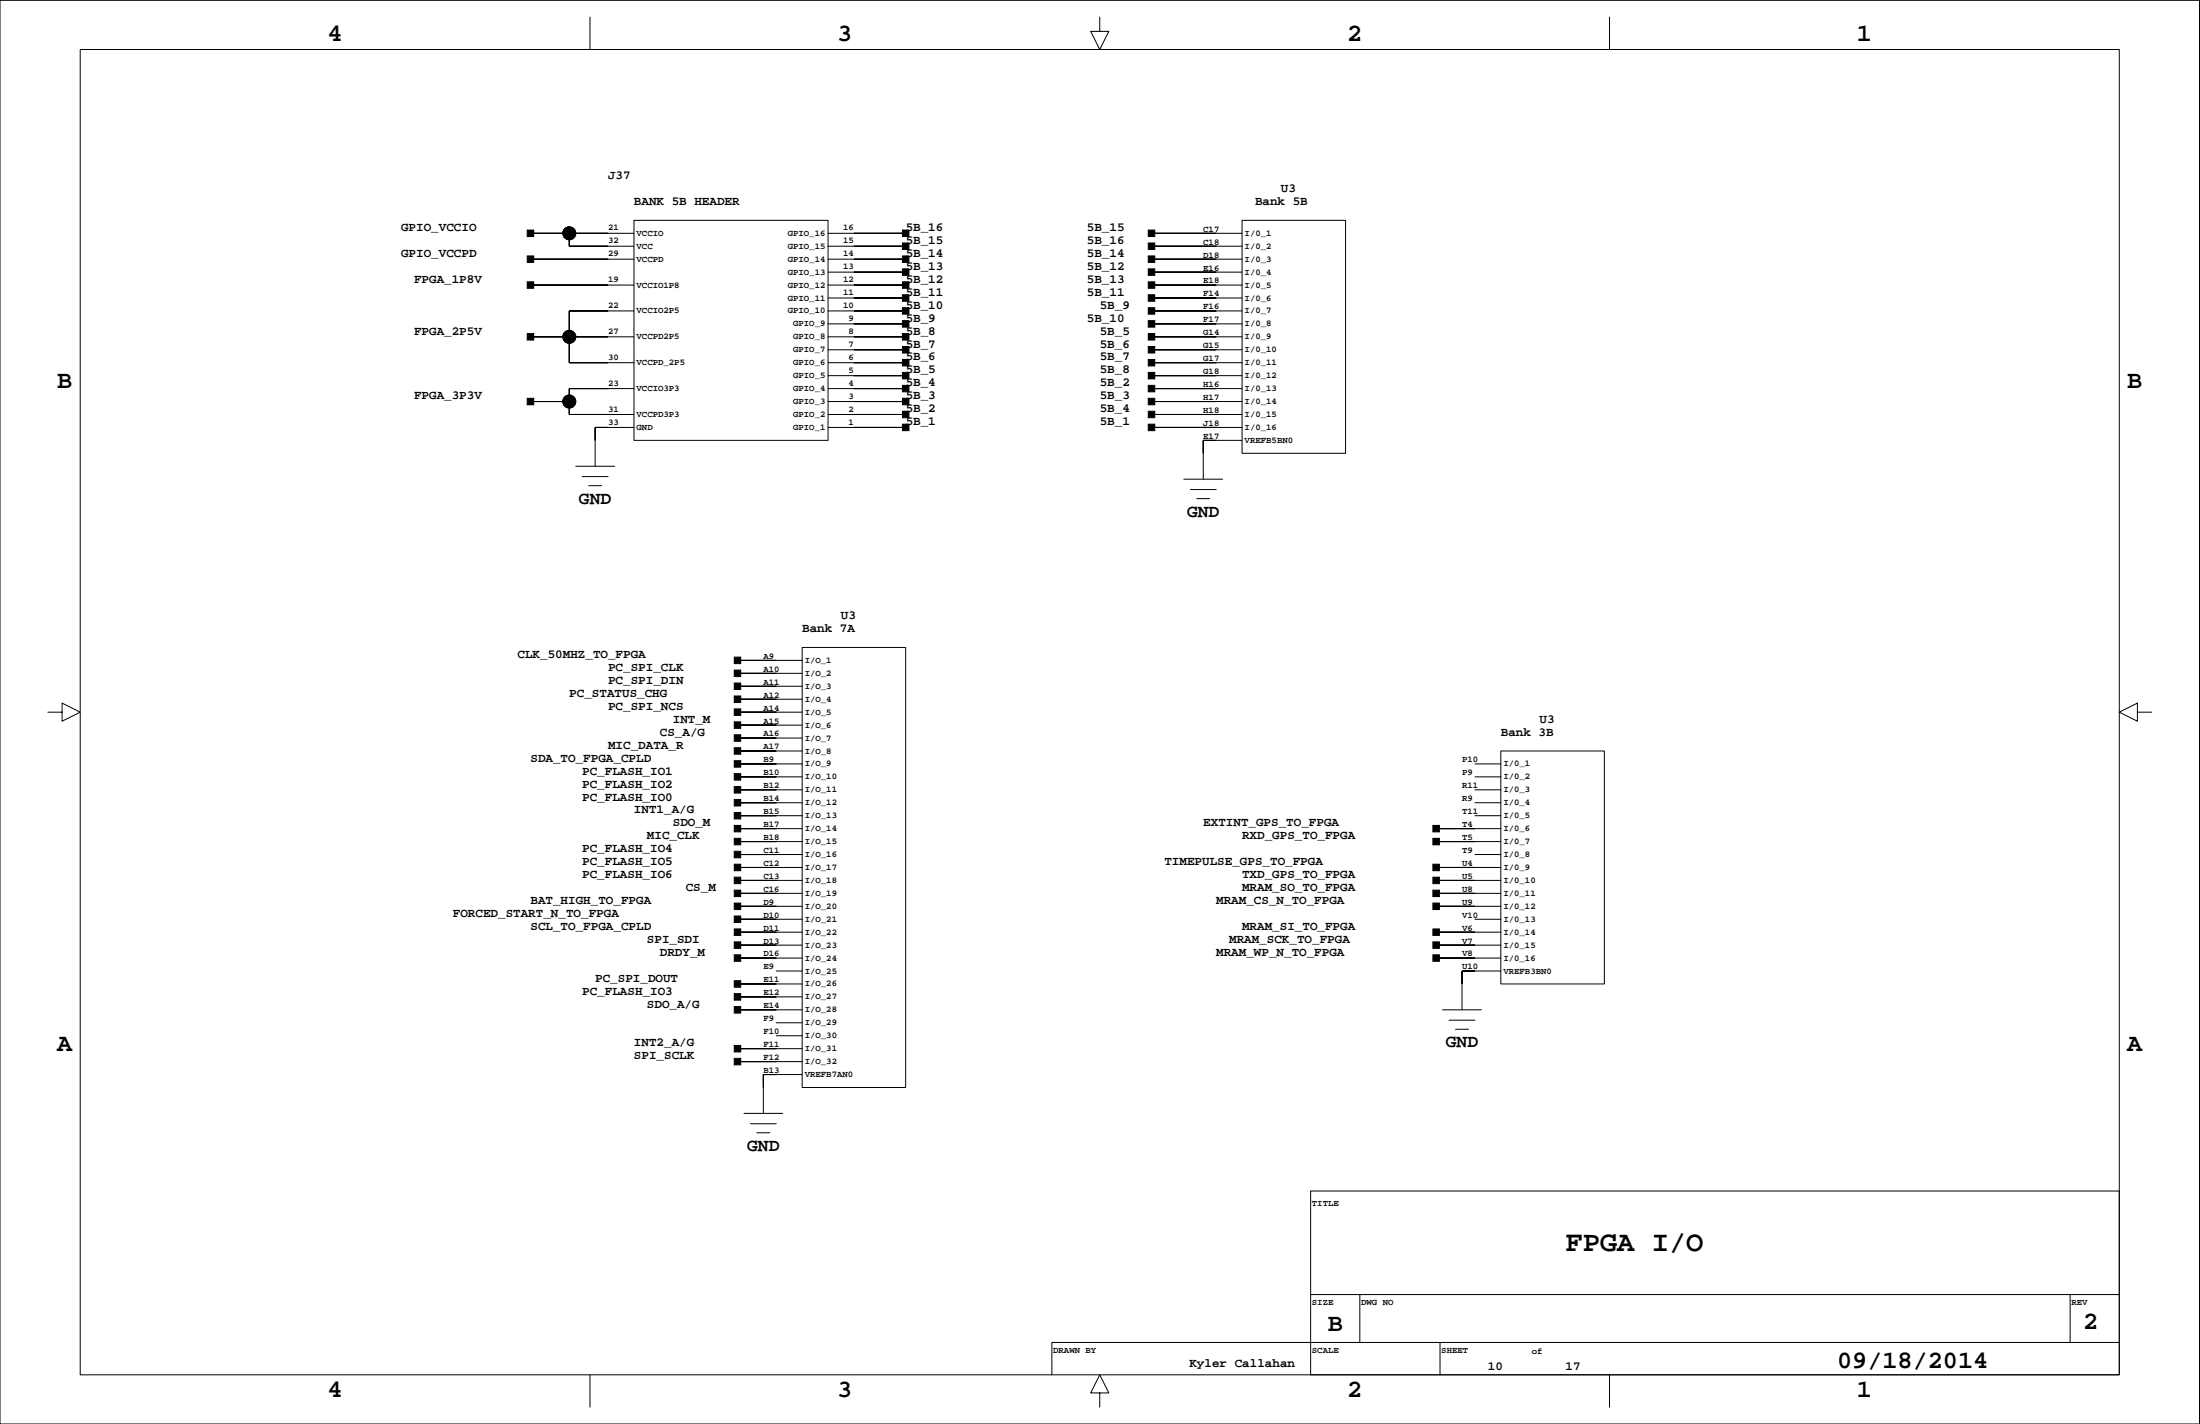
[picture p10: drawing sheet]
<svg xmlns="http://www.w3.org/2000/svg" width="432mm" height="279mm" viewBox="0 0 432 279" stroke-linecap="round" stroke-linejoin="round" font-family="sans-serif">
<g fill="none" stroke="#000" stroke-width=".2">
<path d="M0 .1h431.7v279.3h-431.7zM15.7 9.7h400.3v260.1h-400.3zM115.8 3.4v6.3M215.9 3.4v2.8h1.7l-1.7 3.5-1.8-3.5h1.8M315.9 3.4v6.3M104.1 45.8h20.3M104.1 50.9h20.3M104.1 55.9h20.3M111.7 45.8v2.5h12.7M124.4 43.2h38.1v43.2h-38.1zM162.5 45.8h15.3M162.5 48.3h15.3"/>
<path d="M162.5 50.9h15.3M162.5 53.4h15.3M162.5 55.9h15.3M162.5 58.5h15.3M226 45.8h17.8M226 48.3h17.8M226 50.9h17.8M226 53.4h17.8M226 55.9h17.8M226 58.5h17.8M243.8 43.2h20.3v45.7h-20.3zM104.1 66.1h20.3"/>
<path d="M104.1 78.8h7.6M124.4 61h-12.7v10.2h12.7M124.4 76.2h-12.7v5.1h12.7M162.5 61h15.3M162.5 63.5h15.3M162.5 66.1h15.3M162.5 68.6h15.3M162.5 71.2h15.3M162.5 73.7h15.3M162.5 76.2h15.3M162.5 78.8h15.3M226 61h17.8"/>
<path d="M226 63.5h17.8M226 66.1h17.8M226 68.6h17.8M226 71.2h17.8M226 73.7h17.8M226 76.2h17.8M226 78.8h17.8M113 91.5h7.6M114.3 93.5h5.1M115.5 95.3h2.6M124.4 83.9h-7.6v7.6M162.5 81.3h15.3"/>
<path d="M162.5 83.9h15.3M226 81.3h17.8M226 83.9h17.8M232.4 94h7.6M233.6 96.1h5.1M234.9 97.8h2.5M243.8 86.4h-7.6v7.6M9.4 139.7h2.8v-1.7l3.5 1.7-3.5 1.8v-1.8M144.7 129.6h12.7M144.7 132.1h12.7M144.7 134.7h12.7M144.7 137.2h12.7"/>
<path d="M144.7 139.7h12.7M157.4 127h20.4v86.4h-20.4zM419.5 139.7v-1.7l-3.5 1.7 3.5 1.8v-1.8h2.8M144.7 149.9h12.7M144.7 152.4h12.7M144.7 155h12.7M144.7 157.5h12.7M144.7 142.3h12.7M144.7 144.8h12.7M144.7 147.3h12.7M289.5 149.9h5.1M289.5 152.4h5.1"/>
<path d="M289.5 155h5.1M289.5 157.5h5.1M294.6 147.4h20.3v45.7h-20.3zM144.7 160h12.7M144.7 162.6h12.7M144.7 165.1h12.7M144.7 167.7h12.7M144.7 170.2h12.7M144.7 172.7h12.7M144.7 175.3h12.7M144.7 177.8h12.7M281.9 162.6h12.7"/>
<path d="M281.9 165.1h12.7M281.9 170.2h12.7M281.9 172.7h12.7M281.9 175.3h12.7M281.9 177.8h12.7M289.5 160h5.1M289.5 167.7h5.1M144.7 180.4h12.7M144.7 182.9h12.7M144.7 185.4h12.7M144.7 188h12.7M144.7 193.1h12.7"/>
<path d="M144.7 195.6h12.7M144.7 198.1h12.7M152.4 190.5h5M281.9 182.9h12.7M281.9 185.4h12.7M281.9 188h12.7M283.1 198.1h7.7M289.5 180.4h5.1M294.6 190.5h-7.6v7.6M144.7 205.8h12.7M144.7 208.3h12.7M146 218.5h7.6"/>
<path d="M152.4 200.7h5M152.4 203.2h5M157.4 210.8h-7.6v7.7M284.4 200.2h5.1M285.7 201.9h2.5M147.3 220.5h5.1M148.6 222.3h2.5M257.2 233.7h158.8v36.1h-158.8zM257.2 254h158.8M266.9 254v9.4M406.3 254v9.4M115.8 269.8v6.3"/>
<path d="M215.9 273.3h1.7l-1.7-3.5-1.8 3.5h1.8v2.8M282.6 263.4v6.4M315.9 269.8v6.3M416 263.4h-209.5v6.4"/>
<circle cx="111.7" cy="45.8" r="1.27"/>
<circle cx="111.7" cy="78.8" r="1.27"/>
<circle cx="111.7" cy="66.1" r="1.27"/>
</g>
<g fill="#000" stroke="#000" stroke-width=".2">
<path d="M103.5 45.1h1.3v1.3h-1.3z" fill-rule="evenodd"/>
<path d="M103.5 50.2h1.3v1.3h-1.3z" fill-rule="evenodd"/>
<path d="M103.5 55.3h1.3v1.3h-1.3z" fill-rule="evenodd"/>
<path d="M111.7 45.8v2.5z" fill-rule="evenodd"/>
<path d="M104.1 45.8h7.6z" fill-rule="evenodd"/>
<path d="M111.7 48.3h7.7z" fill-rule="evenodd"/>
<path d="M111.7 45.8h7.7z" fill-rule="evenodd"/>
<path d="M104.1 50.9h15.3z" fill-rule="evenodd"/>
<path d="M104.1 55.9h15.3z" fill-rule="evenodd"/>
<path d="M177.1 45.1h1.3v1.3h-1.3z" fill-rule="evenodd"/>
<path d="M177.1 47.7h1.3v1.2h-1.3z" fill-rule="evenodd"/>
<path d="M177.1 50.2h1.3v1.3h-1.3z" fill-rule="evenodd"/>
<path d="M177.1 52.8h1.3v1.2h-1.3z" fill-rule="evenodd"/>
<path d="M177.1 55.3h1.3v1.3h-1.3z" fill-rule="evenodd"/>
<path d="M177.1 57.8h1.3v1.3h-1.3z" fill-rule="evenodd"/>
<path d="M167.6 45.8h10.2z" fill-rule="evenodd"/>
<path d="M167.6 48.3h10.2z" fill-rule="evenodd"/>
<path d="M167.6 50.9h10.2z" fill-rule="evenodd"/>
<path d="M167.6 53.4h10.2z" fill-rule="evenodd"/>
<path d="M167.6 55.9h10.2z" fill-rule="evenodd"/>
<path d="M167.6 58.5h10.2z" fill-rule="evenodd"/>
<path d="M225.4 57.8h1.2v1.3h-1.2z" fill-rule="evenodd"/>
<path d="M225.4 55.3h1.2v1.3h-1.2z" fill-rule="evenodd"/>
<path d="M225.4 52.8h1.2v1.2h-1.2z" fill-rule="evenodd"/>
<path d="M225.4 50.2h1.2v1.3h-1.2z" fill-rule="evenodd"/>
<path d="M225.4 47.7h1.2v1.2h-1.2z" fill-rule="evenodd"/>
<path d="M225.4 45.1h1.2v1.3h-1.2z" fill-rule="evenodd"/>
<path d="M226 58.5h12.7z" fill-rule="evenodd"/>
<path d="M226 55.9h12.7z" fill-rule="evenodd"/>
<path d="M226 53.4h12.7z" fill-rule="evenodd"/>
<path d="M226 50.9h12.7z" fill-rule="evenodd"/>
<path d="M226 48.3h12.7z" fill-rule="evenodd"/>
<path d="M226 45.8h12.7z" fill-rule="evenodd"/>
<path d="M103.5 65.5h1.3v1.2h-1.3z" fill-rule="evenodd"/>
<path d="M103.5 78.2h1.3v1.2h-1.3z" fill-rule="evenodd"/>
<path d="M111.7 61v5.1z" fill-rule="evenodd"/>
<path d="M111.7 66.1v5.1z" fill-rule="evenodd"/>
<path d="M104.1 66.1h7.6z" fill-rule="evenodd"/>
<path d="M111.7 78.8v2.5z" fill-rule="evenodd"/>
<path d="M111.7 76.2v2.6z" fill-rule="evenodd"/>
<path d="M104.1 78.8h7.6z" fill-rule="evenodd"/>
<path d="M111.7 71.2h7.7z" fill-rule="evenodd"/>
<path d="M111.7 61h7.7z" fill-rule="evenodd"/>
<path d="M111.7 66.1h7.7z" fill-rule="evenodd"/>
<path d="M111.7 76.2h7.7z" fill-rule="evenodd"/>
<path d="M177.1 60.4h1.3v1.2h-1.3z" fill-rule="evenodd"/>
<path d="M177.1 62.9h1.3v1.3h-1.3z" fill-rule="evenodd"/>
<path d="M177.1 65.5h1.3v1.2h-1.3z" fill-rule="evenodd"/>
<path d="M177.1 68h1.3v1.3h-1.3z" fill-rule="evenodd"/>
<path d="M177.1 70.5h1.3v1.3h-1.3z" fill-rule="evenodd"/>
<path d="M177.1 73.1h1.3v1.2h-1.3z" fill-rule="evenodd"/>
<path d="M177.1 75.6h1.3v1.3h-1.3z" fill-rule="evenodd"/>
<path d="M177.1 78.2h1.3v1.2h-1.3z" fill-rule="evenodd"/>
<path d="M167.6 61h10.2z" fill-rule="evenodd"/>
<path d="M167.6 63.5h10.2z" fill-rule="evenodd"/>
<path d="M167.6 66.1h10.2z" fill-rule="evenodd"/>
<path d="M167.6 68.6h10.2z" fill-rule="evenodd"/>
<path d="M167.6 71.2h10.2z" fill-rule="evenodd"/>
<path d="M167.6 73.7h10.2z" fill-rule="evenodd"/>
<path d="M167.6 76.2h10.2z" fill-rule="evenodd"/>
<path d="M167.6 78.8h10.2z" fill-rule="evenodd"/>
<path d="M225.4 78.2h1.2v1.2h-1.2z" fill-rule="evenodd"/>
<path d="M225.4 75.6h1.2v1.3h-1.2z" fill-rule="evenodd"/>
<path d="M225.4 73.1h1.2v1.2h-1.2z" fill-rule="evenodd"/>
<path d="M225.4 70.5h1.2v1.3h-1.2z" fill-rule="evenodd"/>
<path d="M225.4 68h1.2v1.3h-1.2z" fill-rule="evenodd"/>
<path d="M225.4 65.5h1.2v1.2h-1.2z" fill-rule="evenodd"/>
<path d="M225.4 62.9h1.2v1.3h-1.2z" fill-rule="evenodd"/>
<path d="M225.4 60.4h1.2v1.2h-1.2z" fill-rule="evenodd"/>
<path d="M226 78.8h12.7z" fill-rule="evenodd"/>
<path d="M226 76.2h12.7z" fill-rule="evenodd"/>
<path d="M226 73.7h12.7z" fill-rule="evenodd"/>
<path d="M226 71.2h12.7z" fill-rule="evenodd"/>
<path d="M226 68.6h12.7z" fill-rule="evenodd"/>
<path d="M226 66.1h12.7z" fill-rule="evenodd"/>
<path d="M226 63.5h12.7z" fill-rule="evenodd"/>
<path d="M226 61h12.7z" fill-rule="evenodd"/>
<path d="M116.8 83.9v2.5z" fill-rule="evenodd"/>
<path d="M111.7 81.3h7.7z" fill-rule="evenodd"/>
<path d="M116.8 83.9h2.6z" fill-rule="evenodd"/>
<path d="M177.1 80.7h1.3v1.3h-1.3z" fill-rule="evenodd"/>
<path d="M177.1 83.2h1.3v1.3h-1.3z" fill-rule="evenodd"/>
<path d="M167.6 81.3h10.2z" fill-rule="evenodd"/>
<path d="M167.6 83.9h10.2z" fill-rule="evenodd"/>
<path d="M225.4 83.2h1.2v1.3h-1.2z" fill-rule="evenodd"/>
<path d="M225.4 80.7h1.2v1.3h-1.2z" fill-rule="evenodd"/>
<path d="M236.2 86.4v2.5z" fill-rule="evenodd"/>
<path d="M236.2 86.4h2.5z" fill-rule="evenodd"/>
<path d="M226 83.9h12.7z" fill-rule="evenodd"/>
<path d="M226 81.3h12.7z" fill-rule="evenodd"/>
<path d="M144.1 128.9h1.3v1.3h-1.3z" fill-rule="evenodd"/>
<path d="M144.1 136.6h1.3v1.2h-1.3z" fill-rule="evenodd"/>
<path d="M144.1 131.5h1.3v1.2h-1.3z" fill-rule="evenodd"/>
<path d="M144.1 134h1.3v1.3h-1.3z" fill-rule="evenodd"/>
<path d="M144.7 129.6h7.7z" fill-rule="evenodd"/>
<path d="M144.7 137.2h7.7z" fill-rule="evenodd"/>
<path d="M144.7 132.1h7.7z" fill-rule="evenodd"/>
<path d="M144.7 134.7h7.7z" fill-rule="evenodd"/>
<path d="M144.7 139.7h7.7z" fill-rule="evenodd"/>
<path d="M144.1 139.1h1.3v1.3h-1.3z" fill-rule="evenodd"/>
<path d="M144.1 156.9h1.3v1.2h-1.3z" fill-rule="evenodd"/>
<path d="M144.1 151.8h1.3v1.3h-1.3z" fill-rule="evenodd"/>
<path d="M144.1 154.3h1.3v1.3h-1.3z" fill-rule="evenodd"/>
<path d="M144.1 141.6h1.3v1.3h-1.3z" fill-rule="evenodd"/>
<path d="M144.1 144.2h1.3v1.2h-1.3z" fill-rule="evenodd"/>
<path d="M144.1 149.3h1.3v1.2h-1.3z" fill-rule="evenodd"/>
<path d="M144.1 146.7h1.3v1.3h-1.3z" fill-rule="evenodd"/>
<path d="M144.7 157.5h7.7z" fill-rule="evenodd"/>
<path d="M144.7 152.4h7.7z" fill-rule="evenodd"/>
<path d="M144.7 155h7.7z" fill-rule="evenodd"/>
<path d="M144.7 142.3h7.7z" fill-rule="evenodd"/>
<path d="M144.7 144.8h7.7z" fill-rule="evenodd"/>
<path d="M144.7 149.9h7.7z" fill-rule="evenodd"/>
<path d="M144.7 147.3h7.7z" fill-rule="evenodd"/>
<path d="M144.1 177.2h1.3v1.3h-1.3z" fill-rule="evenodd"/>
<path d="M144.1 167h1.3v1.3h-1.3z" fill-rule="evenodd"/>
<path d="M144.1 169.6h1.3v1.2h-1.3z" fill-rule="evenodd"/>
<path d="M144.1 172.1h1.3v1.3h-1.3z" fill-rule="evenodd"/>
<path d="M144.1 159.4h1.3v1.3h-1.3z" fill-rule="evenodd"/>
<path d="M144.1 174.6h1.3v1.3h-1.3z" fill-rule="evenodd"/>
<path d="M144.1 162h1.3v1.2h-1.3z" fill-rule="evenodd"/>
<path d="M144.1 164.5h1.3v1.3h-1.3z" fill-rule="evenodd"/>
<path d="M144.7 177.8h7.7z" fill-rule="evenodd"/>
<path d="M144.7 167.7h7.7z" fill-rule="evenodd"/>
<path d="M144.7 170.2h7.7z" fill-rule="evenodd"/>
<path d="M144.7 172.7h7.7z" fill-rule="evenodd"/>
<path d="M144.7 160h7.7z" fill-rule="evenodd"/>
<path d="M144.7 175.3h7.7z" fill-rule="evenodd"/>
<path d="M144.7 162.6h7.7z" fill-rule="evenodd"/>
<path d="M144.7 165.1h7.7z" fill-rule="evenodd"/>
<path d="M281.2 172.1h1.3v1.3h-1.3z" fill-rule="evenodd"/>
<path d="M281.2 164.5h1.3v1.3h-1.3z" fill-rule="evenodd"/>
<path d="M281.2 169.6h1.3v1.2h-1.3z" fill-rule="evenodd"/>
<path d="M281.2 162h1.3v1.2h-1.3z" fill-rule="evenodd"/>
<path d="M281.2 177.2h1.3v1.3h-1.3z" fill-rule="evenodd"/>
<path d="M281.2 174.6h1.3v1.3h-1.3z" fill-rule="evenodd"/>
<path d="M281.9 172.7h7.6z" fill-rule="evenodd"/>
<path d="M281.9 165.1h7.6z" fill-rule="evenodd"/>
<path d="M281.9 170.2h7.6z" fill-rule="evenodd"/>
<path d="M281.9 162.6h7.6z" fill-rule="evenodd"/>
<path d="M281.9 177.8h7.6z" fill-rule="evenodd"/>
<path d="M281.9 175.3h7.6z" fill-rule="evenodd"/>
<path d="M144.1 179.7h1.3v1.3h-1.3z" fill-rule="evenodd"/>
<path d="M144.1 192.4h1.3v1.3h-1.3z" fill-rule="evenodd"/>
<path d="M144.1 195h1.3v1.2h-1.3z" fill-rule="evenodd"/>
<path d="M144.1 187.3h1.3v1.3h-1.3z" fill-rule="evenodd"/>
<path d="M144.1 182.3h1.3v1.2h-1.3z" fill-rule="evenodd"/>
<path d="M144.1 197.5h1.3v1.3h-1.3z" fill-rule="evenodd"/>
<path d="M144.1 184.8h1.3v1.3h-1.3z" fill-rule="evenodd"/>
<path d="M144.7 180.4h7.7z" fill-rule="evenodd"/>
<path d="M144.7 193.1h7.7z" fill-rule="evenodd"/>
<path d="M144.7 195.6h7.7z" fill-rule="evenodd"/>
<path d="M144.7 188h7.7z" fill-rule="evenodd"/>
<path d="M144.7 182.9h7.7z" fill-rule="evenodd"/>
<path d="M144.7 198.1h7.7z" fill-rule="evenodd"/>
<path d="M144.7 185.4h7.7z" fill-rule="evenodd"/>
<path d="M281.2 187.3h1.3v1.3h-1.3z" fill-rule="evenodd"/>
<path d="M281.2 184.8h1.3v1.3h-1.3z" fill-rule="evenodd"/>
<path d="M281.2 182.3h1.3v1.2h-1.3z" fill-rule="evenodd"/>
<path d="M287 190.5v2.6z" fill-rule="evenodd"/>
<path d="M287 190.5h2.5z" fill-rule="evenodd"/>
<path d="M281.9 188h7.6z" fill-rule="evenodd"/>
<path d="M281.9 185.4h7.6z" fill-rule="evenodd"/>
<path d="M281.9 182.9h7.6z" fill-rule="evenodd"/>
<path d="M144.1 205.1h1.3v1.3h-1.3z" fill-rule="evenodd"/>
<path d="M144.1 207.7h1.3v1.2h-1.3z" fill-rule="evenodd"/>
<path d="M149.8 210.8v2.6z" fill-rule="evenodd"/>
<path d="M149.8 210.8h2.6z" fill-rule="evenodd"/>
<path d="M144.7 205.8h7.7z" fill-rule="evenodd"/>
<path d="M144.7 208.3h7.7z" fill-rule="evenodd"/>
<circle cx="111.7" cy="45.8" r="1.27"/>
<circle cx="111.7" cy="78.8" r="1.27"/>
<circle cx="111.7" cy="66.1" r="1.27"/>
</g>
<text font-size="5.6" x="307.3" y="245.4">FPGA I/O</text>
<g font-size="4.9">
<text x="64.3" y="8.1">4</text>
<text x="164.3" y="8.1">3</text>
<text x="264.4" y="8.1">2</text>
<text x="364.4" y="8.1">1</text>
<text x="11.2" y="76.1">B</text>
<text x="417.5" y="76.1">B</text>
<text x="11.2" y="206.1">A</text>
<text x="417.5" y="206.1">A</text>
<text x="260.6" y="261.2">B</text>
<text x="408.8" y="260.7">2</text>
<text x="360.6" y="268.4">09/18/2014</text>
<text x="64.3" y="274.2">4</text>
<text x="164.3" y="274.2">3</text>
<text x="264.4" y="274.2">2</text>
<text x="364.4" y="274.2">1</text>
</g>
<g font-size="3.5">
<text x="113.6" y="98.8">GND</text>
<text x="233" y="101.4">GND</text>
<text x="283.8" y="205.5">GND</text>
<text x="146.7" y="225.8">GND</text>
</g>
<g font-size="2.5">
<text x="119.4" y="35.2">J37</text>
<text x="124.4" y="40.3">BANK 5B HEADER</text>
<text x="246.3" y="40.3">Bank 5B</text>
<text x="251.4" y="37.7">U3</text>
<text x="78.7" y="45.3">GPIO_VCCIO</text>
<text x="177.8" y="47.9">5B_15</text>
<text x="177.8" y="45.3">5B_16</text>
<text x="213.3" y="45.3">5B_15</text>
<text x="213.3" y="47.9">5B_16</text>
<text x="78.7" y="50.4">GPIO_VCCPD</text>
<text x="177.8" y="53">5B_13</text>
<text x="177.8" y="50.4">5B_14</text>
<text x="213.3" y="50.4">5B_14</text>
<text x="213.3" y="53">5B_12</text>
<text x="81.3" y="55.5">FPGA_1P8V</text>
<text x="177.8" y="58">5B_11</text>
<text x="177.8" y="55.5">5B_12</text>
<text x="213.3" y="55.5">5B_13</text>
<text x="213.3" y="58">5B_11</text>
<text x="81.3" y="65.6">FPGA_2P5V</text>
<text x="177.8" y="65.6">5B_8</text>
<text x="177.8" y="63.1">5B_9</text>
<text x="177.8" y="60.6">5B_10</text>
<text x="213.3" y="63.1">5B_10</text>
<text x="215.9" y="65.6">5B_5</text>
<text x="215.9" y="60.6">5B_9</text>
<text x="177.8" y="70.7">5B_6</text>
<text x="177.8" y="68.2">5B_7</text>
<text x="215.9" y="70.7">5B_7</text>
<text x="215.9" y="68.2">5B_6</text>
<text x="177.8" y="75.8">5B_4</text>
<text x="177.8" y="73.3">5B_5</text>
<text x="215.9" y="73.3">5B_8</text>
<text x="215.9" y="75.8">5B_2</text>
<text x="81.3" y="78.3">FPGA_3P3V</text>
<text x="177.8" y="83.4">5B_1</text>
<text x="177.8" y="80.9">5B_2</text>
<text x="177.8" y="78.3">5B_3</text>
<text x="215.9" y="80.9">5B_4</text>
<text x="215.9" y="78.3">5B_3</text>
<text x="215.9" y="83.4">5B_1</text>
<text x="157.4" y="124.1">Bank 7A</text>
<text x="165.1" y="121.5">U3</text>
<text x="101.6" y="129.1">CLK_50MHZ_TO_FPGA</text>
<text x="119.4" y="131.7">PC_SPI_CLK</text>
<text x="111.7" y="136.8">PC_STATUS_CHG</text>
<text x="119.4" y="134.2">PC_SPI_DIN</text>
<text x="119.4" y="139.3">PC_SPI_NCS</text>
<text x="132" y="141.8">INT_M</text>
<text x="302.2" y="141.8">U3</text>
<text x="104.1" y="149.4">SDA_TO_FPGA_CPLD</text>
<text x="119.4" y="146.9">MIC_DATA_R</text>
<text x="129.5" y="144.4">CS_A/G</text>
<text x="294.6" y="144.4">Bank 3B</text>
<text x="114.3" y="152">PC_FLASH_IO1</text>
<text x="114.3" y="154.5">PC_FLASH_IO2</text>
<text x="114.3" y="157.1">PC_FLASH_IO0</text>
<text x="124.4" y="159.6">INT1_A/G</text>
<text x="114.3" y="167.2">PC_FLASH_IO4</text>
<text x="127" y="164.7">MIC_CLK</text>
<text x="132" y="162.1">SDO_M</text>
<text x="236.2" y="162.1">EXTINT_GPS_TO_FPGA</text>
<text x="243.8" y="164.7">RXD_GPS_TO_FPGA</text>
<text x="114.3" y="169.8">PC_FLASH_IO5</text>
<text x="114.3" y="172.3">PC_FLASH_IO6</text>
<text x="228.5" y="169.8">TIMEPULSE_GPS_TO_FPGA</text>
<text x="243.8" y="172.3">TXD_GPS_TO_FPGA</text>
<text x="88.9" y="179.9">FORCED_START_N_TO_FPGA</text>
<text x="104.1" y="177.4">BAT_HIGH_TO_FPGA</text>
<text x="134.6" y="174.8">CS_M</text>
<text x="238.7" y="177.4">MRAM_CS_N_TO_FPGA</text>
<text x="243.8" y="174.8">MRAM_SO_TO_FPGA</text>
<text x="104.1" y="182.5">SCL_TO_FPGA_CPLD</text>
<text x="127" y="185">SPI_SDI</text>
<text x="241.2" y="185">MRAM_SCK_TO_FPGA</text>
<text x="243.8" y="182.5">MRAM_SI_TO_FPGA</text>
<text x="129.5" y="187.5">DRDY_M</text>
<text x="238.7" y="187.5">MRAM_WP_N_TO_FPGA</text>
<text x="114.3" y="195.2">PC_FLASH_IO3</text>
<text x="116.8" y="192.6">PC_SPI_DOUT</text>
<text x="127" y="197.7">SDO_A/G</text>
<text x="124.4" y="205.3">INT2_A/G</text>
<text x="124.4" y="207.9">SPI_SCLK</text>
<text x="233.5" y="268.2">Kyler Callahan</text>
<text x="292" y="268.8">10</text>
<text x="307.3" y="268.8">17</text>
</g>
<g font-size="1.8">
<text x="119.4" y="45.2">21</text>
<text x="119.4" y="47.7">32</text>
<text x="124.9" y="46.3">VCCIO</text>
<text x="154.6" y="46.3">GPIO_16</text>
<text x="165.5" y="45.2">16</text>
<text x="165.5" y="47.7">15</text>
<text x="236.2" y="48">C18</text>
<text x="236.2" y="45.5">C17</text>
<text x="244.3" y="46.3">I/0_1</text>
<text x="119.4" y="50.3">29</text>
<text x="124.9" y="51.3">VCCPD</text>
<text x="124.9" y="48.8">VCC</text>
<text x="154.6" y="53.9">GPIO_13</text>
<text x="154.6" y="51.3">GPIO_14</text>
<text x="154.6" y="48.8">GPIO_15</text>
<text x="165.5" y="50.3">14</text>
<text x="165.5" y="52.8">13</text>
<text x="236.2" y="53.1">E16</text>
<text x="236.2" y="50.5">D18</text>
<text x="244.3" y="48.8">I/0_2</text>
<text x="244.3" y="51.3">I/0_3</text>
<text x="244.3" y="53.9">I/0_4</text>
<text x="119.4" y="55.4">19</text>
<text x="124.9" y="56.4">VCCIO1P8</text>
<text x="154.6" y="59">GPIO_11</text>
<text x="154.6" y="56.4">GPIO_12</text>
<text x="165.5" y="55.4">12</text>
<text x="165.5" y="57.9">11</text>
<text x="236.2" y="58.2">F14</text>
<text x="236.2" y="55.6">E18</text>
<text x="244.3" y="56.4">I/0_5</text>
<text x="244.3" y="59">I/0_6</text>
<text x="119.4" y="65.5">27</text>
<text x="119.4" y="60.4">22</text>
<text x="124.9" y="61.5">VCCIO2P5</text>
<text x="154.6" y="61.5">GPIO_10</text>
<text x="155.7" y="64">GPIO_9</text>
<text x="165.5" y="60.4">10</text>
<text x="166.5" y="63">9</text>
<text x="166.5" y="65.5">8</text>
<text x="236.2" y="65.8">G14</text>
<text x="236.2" y="63.2">F17</text>
<text x="236.2" y="60.7">F16</text>
<text x="244.3" y="61.5">I/0_7</text>
<text x="244.3" y="64">I/0_8</text>
<text x="119.4" y="70.6">30</text>
<text x="124.9" y="66.6">VCCPD2P5</text>
<text x="124.9" y="71.7">VCCPD_2P5</text>
<text x="155.7" y="71.7">GPIO_6</text>
<text x="155.7" y="69.1">GPIO_7</text>
<text x="155.7" y="66.6">GPIO_8</text>
<text x="166.5" y="68.1">7</text>
<text x="166.5" y="70.6">6</text>
<text x="236.2" y="70.9">G17</text>
<text x="236.2" y="68.3">G15</text>
<text x="244.3" y="66.6">I/0_9</text>
<text x="244.3" y="69.1">I/0_10</text>
<text x="244.3" y="71.7">I/0_11</text>
<text x="119.4" y="75.7">23</text>
<text x="124.9" y="76.7">VCCIO3P3</text>
<text x="155.7" y="76.7">GPIO_4</text>
<text x="155.7" y="74.2">GPIO_5</text>
<text x="166.5" y="73.1">5</text>
<text x="166.5" y="75.7">4</text>
<text x="236.2" y="75.9">H16</text>
<text x="236.2" y="73.4">G18</text>
<text x="244.3" y="74.2">I/0_12</text>
<text x="244.3" y="76.7">I/0_13</text>
<text x="119.4" y="80.8">31</text>
<text x="119.4" y="83.3">33</text>
<text x="124.9" y="81.8">VCCPD3P3</text>
<text x="155.7" y="81.8">GPIO_2</text>
<text x="155.7" y="79.3">GPIO_3</text>
<text x="166.5" y="78.2">3</text>
<text x="166.5" y="80.8">2</text>
<text x="166.5" y="83.3">1</text>
<text x="236.2" y="83.6">J18</text>
<text x="236.2" y="81">H18</text>
<text x="236.2" y="78.5">H17</text>
<text x="244.3" y="79.3">I/0_14</text>
<text x="244.3" y="81.8">I/0_15</text>
<text x="124.9" y="84.4">GND</text>
<text x="155.7" y="84.4">GPIO_1</text>
<text x="236.2" y="86.1">E17</text>
<text x="244.3" y="84.4">I/0_16</text>
<text x="244.3" y="86.9">VREFB5BN0</text>
<text x="149.8" y="131.8">A10</text>
<text x="149.8" y="129.3">A9</text>
<text x="158" y="130.1">I/O_1</text>
<text x="149.8" y="136.9">A12</text>
<text x="149.8" y="134.3">A11</text>
<text x="158" y="132.6">I/O_2</text>
<text x="158" y="135.1">I/O_3</text>
<text x="158" y="137.7">I/O_4</text>
<text x="149.8" y="142">A15</text>
<text x="149.8" y="139.4">A14</text>
<text x="158" y="140.2">I/O_5</text>
<text x="158" y="142.8">I/O_6</text>
<text x="149.8" y="149.6">B9</text>
<text x="149.8" y="147">A17</text>
<text x="149.8" y="144.5">A16</text>
<text x="158" y="145.3">I/O_7</text>
<text x="158" y="147.8">I/O_8</text>
<text x="287" y="149.6">P10</text>
<text x="149.8" y="154.7">B12</text>
<text x="149.8" y="152.1">B10</text>
<text x="158" y="150.4">I/O_9</text>
<text x="158" y="152.9">I/O_10</text>
<text x="158" y="155.5">I/O_11</text>
<text x="287" y="154.7">R11</text>
<text x="287" y="152.1">P9</text>
<text x="295.1" y="150.4">I/0_1</text>
<text x="295.1" y="152.9">I/0_2</text>
<text x="295.1" y="155.5">I/0_3</text>
<text x="149.8" y="159.7">B15</text>
<text x="149.8" y="157.2">B14</text>
<text x="158" y="158">I/O_12</text>
<text x="158" y="160.5">I/O_13</text>
<text x="287" y="159.7">T11</text>
<text x="287" y="157.2">R9</text>
<text x="295.1" y="158">I/0_4</text>
<text x="295.1" y="160.5">I/0_5</text>
<text x="149.8" y="167.4">C11</text>
<text x="149.8" y="164.8">B18</text>
<text x="149.8" y="162.3">B17</text>
<text x="158" y="163.1">I/O_14</text>
<text x="158" y="165.6">I/O_15</text>
<text x="287" y="167.4">T9</text>
<text x="287" y="164.8">T5</text>
<text x="287" y="162.3">T4</text>
<text x="295.1" y="163.1">I/0_6</text>
<text x="295.1" y="165.6">I/0_7</text>
<text x="149.8" y="172.4">C13</text>
<text x="149.8" y="169.9">C12</text>
<text x="158" y="168.2">I/O_16</text>
<text x="158" y="170.7">I/O_17</text>
<text x="158" y="173.2">I/O_18</text>
<text x="287" y="172.4">U5</text>
<text x="287" y="169.9">U4</text>
<text x="295.1" y="168.2">I/0_8</text>
<text x="295.1" y="170.7">I/0_9</text>
<text x="295.1" y="173.2">I/0_10</text>
<text x="149.8" y="177.5">D9</text>
<text x="149.8" y="175">C16</text>
<text x="158" y="175.8">I/O_19</text>
<text x="158" y="178.3">I/O_20</text>
<text x="287" y="177.5">U9</text>
<text x="287" y="175">U8</text>
<text x="295.1" y="175.8">I/0_11</text>
<text x="295.1" y="178.3">I/0_12</text>
<text x="149.8" y="185.1">D13</text>
<text x="149.8" y="182.6">D11</text>
<text x="149.8" y="180">D10</text>
<text x="158" y="180.9">I/O_21</text>
<text x="158" y="183.4">I/O_22</text>
<text x="158" y="185.9">I/O_23</text>
<text x="287" y="185.1">V7</text>
<text x="287" y="182.6">V6</text>
<text x="287" y="180">V10</text>
<text x="295.1" y="180.9">I/0_13</text>
<text x="295.1" y="183.4">I/0_14</text>
<text x="295.1" y="185.9">I/0_15</text>
<text x="149.8" y="190.2">E9</text>
<text x="149.8" y="187.7">D16</text>
<text x="158" y="188.5">I/O_24</text>
<text x="158" y="191">I/O_25</text>
<text x="287" y="190.2">U10</text>
<text x="287" y="187.7">V8</text>
<text x="295.1" y="188.5">I/0_16</text>
<text x="295.1" y="191">VREFB3BN0</text>
<text x="149.8" y="197.8">E14</text>
<text x="149.8" y="195.3">E12</text>
<text x="149.8" y="192.7">E11</text>
<text x="158" y="193.6">I/O_26</text>
<text x="158" y="196.1">I/O_27</text>
<text x="149.8" y="202.9">F10</text>
<text x="149.8" y="200.4">F9</text>
<text x="158" y="198.6">I/O_28</text>
<text x="158" y="201.2">I/O_29</text>
<text x="158" y="203.7">I/O_30</text>
<text x="149.8" y="208">F12</text>
<text x="149.8" y="205.4">F11</text>
<text x="158" y="206.3">I/O_31</text>
<text x="158" y="208.8">I/O_32</text>
<text x="149.8" y="210.5">B13</text>
<text x="158" y="211.3">VREFB7AN0</text>
<text x="257.5" y="236.7">TITLE</text>
<text x="257.5" y="256">SIZE</text>
<text x="267.1" y="256">DWG NO</text>
<text x="406.6" y="256">REV</text>
<text x="206.7" y="265.4">DRAWN BY</text>
<text x="257.5" y="265.4">SCALE</text>
<text x="282.9" y="265.4">SHEET</text>
<text x="300.7" y="265.6">of</text>
</g>
</svg>
